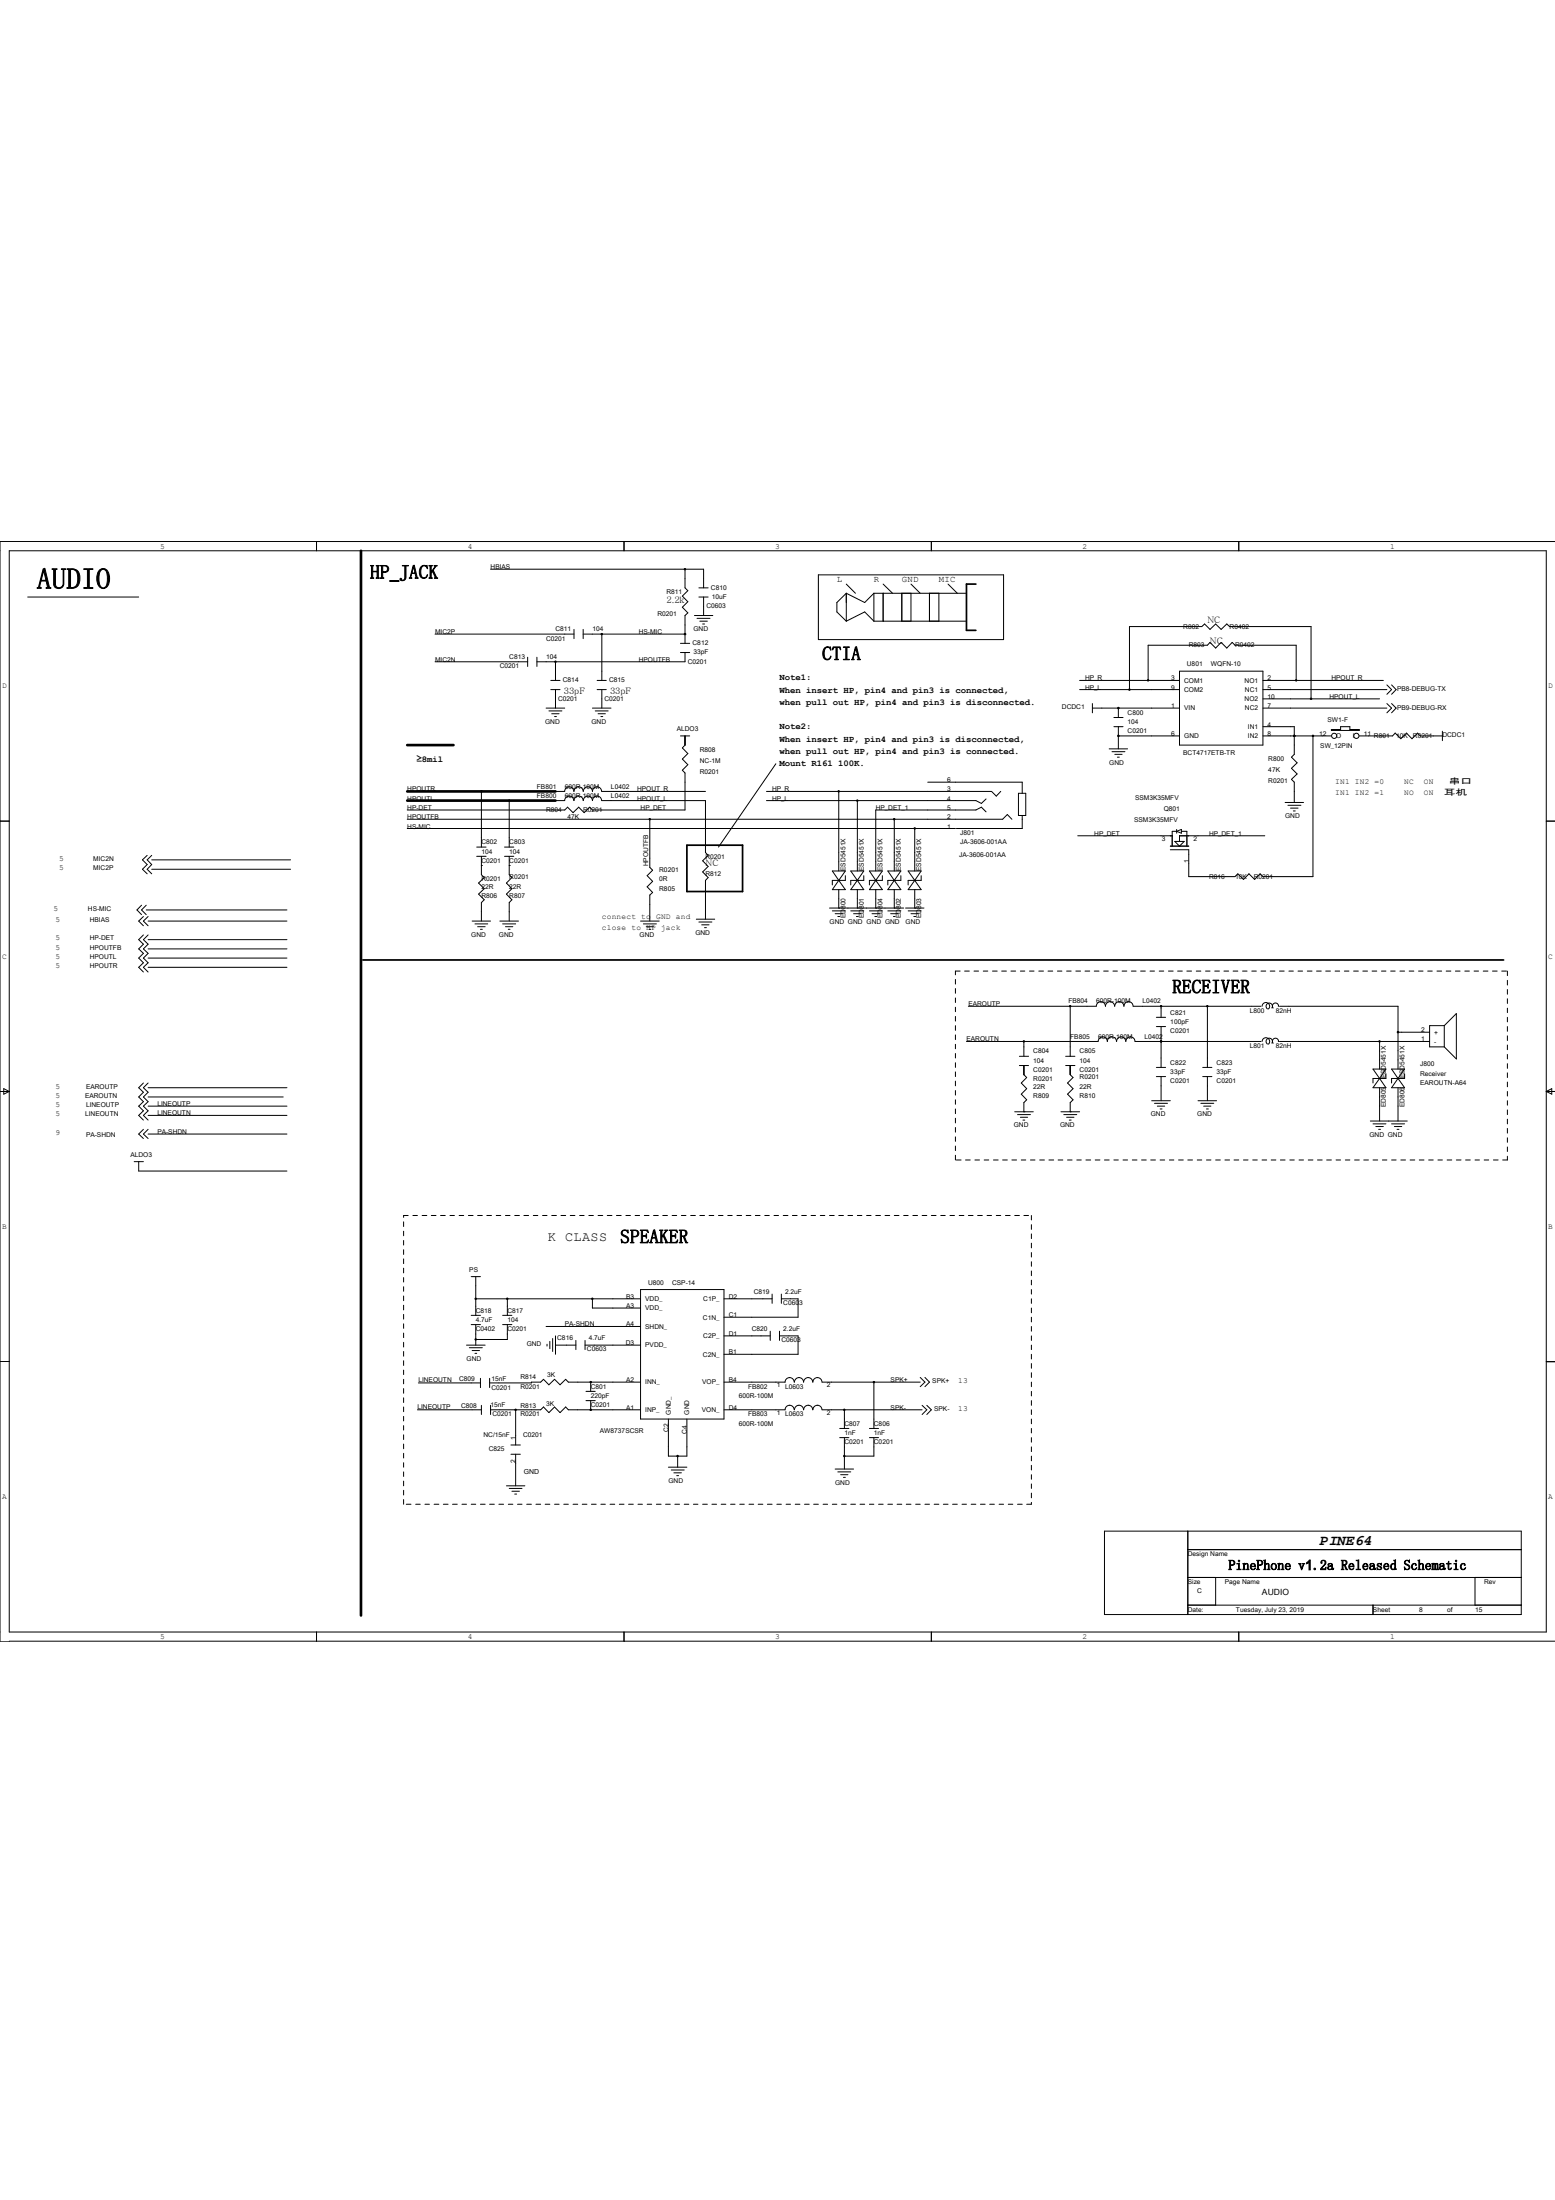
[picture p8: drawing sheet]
<svg xmlns="http://www.w3.org/2000/svg" width="210mm" height="297mm" viewBox="0 0 210 297" stroke-linecap="round" stroke-linejoin="round" font-family="sans-serif">
<path d="M48.7 74.4v143.7M55 106.9h20M55 108.1h20M55 100.6h6.2" fill="none" stroke="#000" stroke-width=".36"/>
<g fill="none" stroke="#000" stroke-width=".13">
<path d="M1.2 74.4h207.5v146h-207.5zM42.7 73.1v1.3M66.2 76.9h28.8v2.5M84.2 73.1v1.3M92.5 76.9v2.5l.3 .4-.7 .7 .7 .7-.7 .8 .7 .7-.3 .4v3.8M94.3 79.4h1.3M110.5 77.6h25v8.8h-25zM114.2 78.9l1.3 1.2M119.2 78.9l1.3 1.2M123 78.9l1.2 1.2M125.7 73.1v1.3M128 78.9l1.2 1.2"/>
<path d="M167.2 73.1v1.3M210 73.1h-210v148.5h210M3.7 80.6h15M58.7 85.6h18.8M58.7 89.4h12.5M71.2 88.7v1.3M72.5 88.7v1.3M73.7 95.6h2.5M74.1 96h1.8M74.3 93.1h1.3M74.3 91.9h1.3M74.5 96.4h1"/>
<path d="M74.9 96.7h.2M75 89.4v2.5M75 93.1v2.5M77.5 85v1.2M78.7 85v1.2M78.7 85.6h13.8M80 95.6h2.5M80.3 96h1.8M80.6 93.1h1.2M80.6 91.9h1.2M80.7 96.4h1M81.1 96.7h.3"/>
<path d="M81.2 85.6v6.3M81.2 93.1v2.5M91.9 99.4h1.2M91.9 88.1h1.2M91.9 86.9h1.2M92.5 85.6h.1M92.5 88.1v1.3h-20M92.5 99.4v1.2l-.4 .4 .7 .7-.7 .8 .7 .7-.7 .8 .4 .4v5h-12.5l-.4-.4-.8 .7-.7-.7-.7 .7-.8-.7-.4 .4h-21.2M93.7 83.1h2.5M94.1 83.5h1.7M94.3 80.6h1.3M94.5 83.9h1"/>
<path d="M94.8 84.3h.3M95 80.6v2.5M114.2 80.1l2.5 1.3 1.3-1.3M114.2 83.9l2.5-1.3 1.3 1.3M114.2 80.1l-1.2 1.3v1.2l1.2 1.3M114.2 80.1v3.8M118 80.1v3.8M118 80.1h12.5v3.8h-12.5M119.2 80.1v3.8M121.7 80.1v3.8M123 80.1v3.8M125.5 80.1v3.8"/>
<path d="M126.7 80.1v3.8M145.7 93.1h13.5M145.7 91.9h13.5M147.5 95.6h11.7M147.5 95v1.2M150.4 98.1h1.2M150.4 96.9h1.2M151 95.6h.1M151 99.4h.1M151 95.6v1.3M151 98.1v3M151 99.4h8.2"/>
<path d="M152.5 93.1v-8.5h9.7l.4-.3 .7 .7 .8-.7 .7 .7 .8-.7 .4 .3h11v9.8M155 91.9v-4.8h8l.3-.4 .8 .8 .7-.8 .8 .8 .7-.8 .4 .4h8.3v4.8M159.2 90.6h11.3v10h-11.3zM170.5 93.1h16.7M170.5 91.9h16.2M170.5 98.1h4.2v3.8l-.4 .3 .8 .8-.8 .7 .8 .8-.8 .7 .4 .4v2.7M170.5 95.6h16.7M170.5 94.4h15.7M170.5 99.4h9.2M174.7 99.4h.1M177.2 99.4v19h-6.7l-.4-.4-.7 .7-.8-.7-.7 .7-.8-.7-.4 .4h-6.2v-3.7h-2.5M179.7 98.5h1.3v-.4h1.2v.4h1.3v.1h-3.8z"/>
<path d="M183.5 99.4h4.5l.3-.4 .8 .7 .8-.7 .7 .7 .8-.7 .3 .4h3M187.2 92.5l.6 .6-.6 .6M187.2 95l.6 .6-.6 .6M187.8 92.5l.7 .6-.7 .6M187.8 95l.7 .6-.7 .6M194.7 98.7v1.3M0 110.9h1.2M19.9 115.5l-.7 .6 .7 .6-.7 .7 .7 .6M20.5 115.5l-.6 .6 .6 .6-.6 .7 .6 .6M20.5 117.4h18.7M20.5 116.1h18.7M55 108.1h21.2a.6 .6 0 0 1 .6-.6 .61 .61 0 0 1 .6 .6"/>
<path d="M55 106.9l21.2-.1a.6 .6 0 0 1 .6-.6 .61 .61 0 0 1 .6 .7M55 111.9h74M55 110.6h80.3l.7-.6 .6 .6M64.3 115.6h1.3M64.3 114.4h1.3M65 116.9h.1M65 106.9v7.5M65 115.6v2.5l.4 .4-.8 .7 .8 .8-.8 .7 .8 .8-.4 .4v2.5M68.1 115.6h1.3M68.1 114.4h1.3M68.7 116.9h.1M68.7 108.1v6.3"/>
<path d="M68.7 115.6v2.5l.4 .4-.7 .7 .7 .8-.7 .7 .7 .8-.4 .4v2.5M78.1 107.5a.65 .65 0 0 1 .6 .6 .6 .6 0 0 1 .7-.6 .61 .61 0 0 1 .6 .6 .6 .6 0 0 1 .6-.6 .61 .61 0 0 1 .6 .6M78.1 106.2a.61 .61 0 0 1 .6 .7v-.1a.6 .6 0 0 1 .7-.6 .6 .6 0 0 1 .6 .7v-.1a.6 .6 0 0 1 .6-.6 .61 .61 0 0 1 .6 .7M78.1 107.5a.58 .58 0 0 0-.6 .6M78.1 106.2a.59 .59 0 0 0-.6 .6M81.2 108.1h14v7l.4 .4-.8 .7 .8 .8-.8 .7 .8 .8-.4 .4v5.2M81.2 106.9h14M87.7 110.6v6.5l.4 .4-.7 .7 .7 .8-.7 .7 .7 .8-.4 .3v3.6M103.5 106.9h30.3l.7 .6 .6-.6M104.7 103.1l-7.7 11.3M112.4 117.6h1.7l-1.7 2.5h1.7zM113.2 118.9h.1"/>
<path d="M113.2 106.9v10.7M114.1 118.2v.7h-1.7v.6M114.8 117.6h1.8l-.9 1.3zM115.7 118.9h.1M115.7 118.9l.9 1.2h-1.8zM115.7 108.1v9.5M116.6 118.2v.7h-1.8v.6M117.4 117.6h1.7l-.9 1.3zM118.2 118.9h.1M118.2 118.9l.9 1.2h-1.7zM119.1 118.2v.7h-1.7v.6M119.8 117.6h1.8l-1.8 2.5h1.8z"/>
<path d="M120.7 118.9h.1M120.7 110.6v7M121.6 118.2v.7h-1.8v.6M122.6 117.6h1.7l-.8 1.3zM123.5 118.9h.1M123.5 118.9l.8 1.2h-1.7zM123.5 111.9v5.7M124.3 118.2v.7h-1.7v.6M125.2 105.6h12.8v1.5M133.1 109.6l-.6-.6-.8 .4h-13.5v8.2M133.1 107.9l-.6 .6-.8-.4h-28.2M137.5 107.1h1v3h-1z"/>
<path d="M138 110.1v1.8h-8.9M145.5 112.8h12.7M149.7 101.1h2.5M150.1 101.5h1.7M150.5 101.9h1M150.8 102.2h.3M158 114.2h2.5M158.6 113.6h1.3l-.7 .6zM158.8 112.2h-.6v2M158.8 112v.5M158.8 112.2l.7-.2v.5zM159.5 112.2h.7v2"/>
<path d="M170.7 112.8h-11.5v.8M173.5 108.3h2.5M173.9 108.7h1.7M174.2 109.1h1M174.6 109.5h.2M208.7 110.9h1.3M19.1 122.2l-.6 .7 .6 .6M19.4 126.2l-.7 .7 .7 .6-.7 .6 .7 .6-.7 .7 .7 .6-.7 .6 .7 .6M19.4 123.7l-.7 .7 .7 .6M19.7 122.2l-.6 .7 .6 .6M19.7 122.9h19M20 124.4h18.7"/>
<path d="M20 126.2l-.6 .7 .6 .6-.6 .6 .6 .6-.6 .7 .6 .6-.6 .6 .6 .6M20 123.7l-.6 .7 .6 .6M20 126.9h18.7M20 128.1h18.7M20 130.6h18.7M20 129.4h18.7M63.7 124.4h2.5M64.1 124.7h1.7M64.5 125.1h1M64.9 125.5h.2M67.5 124.4h2.5M67.8 124.7h1.8"/>
<path d="M68.2 125.1h1M68.6 125.5h.2M86.5 124.4h2.5M86.8 124.7h1.8M87.2 125.1h1M87.6 125.5h.2M94 124.1h2.5M94.3 124.5h1.8M94.7 124.9h1M95.1 125.3h.3M112 122.6h10M112.4 123h1.7"/>
<path d="M112.7 123.4h1M113.1 123.7h.2M113.2 122.6h.1M113.2 120.1v2.5M114.8 123h1.8M115.2 123.4h1M115.6 123.7h.3M115.7 122.6h.1M115.7 120.1v2.5M117.4 123h1.7M117.7 123.4h1M118.1 123.7h.2"/>
<path d="M118.2 122.6h.1M118.2 120.1v2.5M119.8 123h1.8M120.2 123.4h1M120.6 123.7h.2M120.7 122.6h.1M120.7 120.1v2.5M122.2 122.6h2.5M122.6 123h1.7M123 123.4h1M123.3 123.7h.3M123.5 122.6h.1"/>
<path d="M123.5 120.1v2.5M129 132.2v.7M129 133.5v.6M129 134.7v.7M129 136v.6M129 137.2v.7M129 138.5v.6M129 139.7v.7M129.6 131.1h-.6v.5M130.2 131.1h.6M130.7 135.9h17.3a.6 .6 0 0 1 .6-.6 .6 .6 0 0 1 .6 .6 .6 .6 0 0 1 .6-.6v-.1a.61 .61 0 0 1 .7 .7M131.5 131.1h.6"/>
<path d="M132.7 131.1h.6M134 131.1h.6M135.2 131.1h.6M136.5 131.1h.6M137.7 131.1h.6M139 131.1h.6M140.2 131.1h.7M141.5 131.1h.6M142.7 131.1h.6M144 131.1h.6M144.5 135.9v6.7M145.2 131.1h.7"/>
<path d="M146.5 131.1h.6M147.7 131.1h.6M148.9 140a.61 .61 0 0 1 .6 .6 .6 .6 0 0 1 .6-.6M149 131.1h.6M150.1 140a.61 .61 0 0 1 .6 .6 .6 .6 0 0 1 .6-.6M150.2 131.1h.6M150.5 135.9a.6 .6 0 0 1 .6-.6 .6 .6 0 0 1 .6 .6M151.3 140a.61 .61 0 0 1 .7 .6 .6 .6 0 0 1 .6-.6M151.5 131.1h.6M151.7 135.9a.6 .6 0 0 1 .6-.6 .6 .6 0 0 1 .7 .6M152.6 140a.61 .61 0 0 1 .6 .6h17M152.7 131.1h.7"/>
<path d="M153 135.9h17.2M154 131.1h.6M155.2 131.1h.6M156.1 138.6h1.2M156.1 137.4h1.2M156.5 131.1h.6M156.7 135.9v1.5M156.7 138.6v5.5M157.7 131.1h.7M159 131.1h.6M160.2 131.1h.6M161.5 131.1h.6"/>
<path d="M162.7 131.1h.6M163 135.9v8.2M164 131.1h.6M165.2 131.1h.7M166.5 131.1h.6M167.7 131.1h.6M169 131.1h.6M170.2 131.1h.7M170.4 135.9a.5 .5 0 0 1 .7-.5 .5 .5 0 0 1 .1 .8M171.5 131.1h.6M171.7 136.1a.43 .43 0 0 0-.1-.6 .43 .43 0 0 0-.6 .1 .43 .43 0 0 0 .1 .6M172.6 135.9a.41 .41 0 0 0-.6-.5 .41 .41 0 0 0-.1 .7"/>
<path d="M172.7 131.1h.6M172.7 135.9h16v8.4M174 131.1h.6M175.2 131.1h.6M176.5 131.1h.6M177.7 131.1h.7M179 131.1h.6M180.2 131.1h.6M181.5 131.1h.6M182.7 131.1h.7M184 131.1h.6M185.2 131.1h.6"/>
<path d="M186.5 131.1h.6M187.7 131.1h.6M188.7 139.4h4.3M189 131.1h.6M190.2 131.1h.6M191.5 131.1h.6M192.7 131.1h.6M194 131.1h.6M195 138.5v2.8M195 138.5h-2v2.8h2M195 138.5l1.6-1.7v6.2l-1.6-1.7M195.2 131.1h.6"/>
<path d="M196.5 131.1h.6M197.7 131.1h.6M199 131.1h.6M200.2 131.1h.7M201.5 131.1h.6M202.7 131.1h.6M203.5 131.1v.6M203.5 132.4v.6M203.5 133.6v.6M203.5 134.8v.7M203.5 136.1v.6M203.5 137.4v.6"/>
<path d="M203.5 138.6v.6M203.5 139.9v.6M0 147.4h1.2M.5 147l.7 .4-.7 .3zM18.1 156.8h1.3M18.7 156.8v1.3h20M19.4 146.2l-.7 .7 .7 .6-.7 .6 .7 .6-.7 .6 .7 .7-.7 .6 .7 .6M19.4 152.5l-.7 .6 .7 .6M20 146.9h18.7M20 149.3h18.7M20 146.2l-.6 .7 .6 .6-.6 .6 .6 .6-.6 .6 .6 .7-.6 .6 .6 .6M20 152.5l-.6 .6 .6 .6"/>
<path d="M20 153.1h18.7M20 150.6h18.7M20 148.1h18.2M129 141v.6M129 142.2v.7M129 143.5v.6M129 144.7v.7M129 146v.6M129 147.2v.7M129 148.5v.6M129 149.7v.7M129 151v.6"/>
<path d="M129 152.2v.7M129 153.5v.6M129 154.7v.6M129 156v.6M129.1 156.6h.6M130.3 156.6h.7M130.5 140.6h17.7M131.6 156.6h.6M132.9 156.6h.6M134.1 156.6h.6M135.3 156.6h.7M136.6 156.6h.6"/>
<path d="M137 150.1h2.5M137.4 150.5h1.7M137.6 143.9h1.2M137.6 142.6h1.2M137.7 150.9h1M137.9 156.6h.6M138.1 151.2h.2M138.2 150.1h.1M138.2 143.9v1.2l.4 .4-.7 .7 .7 .8-.7 .7 .7 .8-.4 .4v1.2M138.2 140.6v2M139.1 156.6h.6M140.3 156.6h.7"/>
<path d="M141.6 156.6h.6M142.8 156.6h.7M143.2 150.1h2.5M143.6 150.5h1.8M143.8 143.9h1.3M143.8 142.6h1.3M144 150.9h1M144.1 156.6h.6M144.3 151.2h.3M144.5 150.1h.1M144.5 143.9v1.2l.3 .4-.7 .7 .7 .8-.7 .7 .7 .8-.3 .4v1.2M145.4 156.6h.6"/>
<path d="M146.6 156.6h.6M147.8 156.6h.7M148.9 140a.58 .58 0 0 0-.7 .6M149.1 156.6h.6M150.4 156.6h.6M151.6 156.6h.6M152.8 156.6h.7M154.1 156.6h.6M155.3 156.6h.7M155.5 148.6h2.5M155.8 149h1.8M156.1 145.4h1.2"/>
<path d="M156.1 144.1h1.2M156.2 149.3h1M156.6 156.6h.6M156.6 149.7h.3M156.7 140.6h.1M156.7 145.4v3.2M157.9 156.6h.6M159.1 156.6h.6M160.3 156.6h.7M161.6 156.6h.6M161.7 148.6h2.5M162.1 149h1.7"/>
<path d="M162.3 145.4h1.3M162.3 144.1h1.3M162.5 149.3h1M162.9 156.6h.6M162.9 149.7h.2M163 145.4v3.2M164.1 156.6h.6M165.3 156.6h.7M166.6 156.6h.6M167.9 156.6h.6M169.1 156.6h.6M170.3 156.6h.7"/>
<path d="M170.4 140.6a.5 .5 0 0 1 .7-.5 .5 .5 0 0 1 .1 .9M171.6 156.6h.6M171.7 140.8a.43 .43 0 0 0-.1-.6 .43 .43 0 0 0-.6 .2 .43 .43 0 0 0 .1 .6M172.6 140.6a.41 .41 0 0 0-.6-.4 .41 .41 0 0 0-.1 .7M172.7 140.6h20.3M172.8 156.6h.7M174.1 156.6h.6M175.3 156.6h.7M176.6 156.6h.6M177.8 156.6h.7M179.1 156.6h.6M180.4 156.6h.6"/>
<path d="M181.6 156.6h.6M182.8 156.6h.7M184.1 156.6h.6M185 151.4h5M185.3 156.6h.7M185.3 144.3h1.8l-.9 1.3zM185.3 151.7h1.8M185.7 152.1h1M186.1 152.5h.3M186.2 145.6h.1M186.2 140.6v3.7M186.2 146.9v4.5"/>
<path d="M186.2 145.6l.9 1.3h-1.8zM186.6 156.6h.6M187.1 145v.6h-1.8v.6M187.8 156.6h.7M187.8 144.3h1.8l-1.8 2.6h1.8zM187.8 151.7h1.8M188.2 152.1h1M188.6 152.5h.2M188.7 145.6h.1M188.7 146.9v4.5M189.1 156.6h.6M189.6 145v.6h-1.8v.6"/>
<path d="M190.3 156.6h.7M191.6 156.6h.6M192.8 156.6h.7M194.1 156.6h.6M195.3 156.6h.7M196.6 156.6h.6M197.8 156.6h.7M199.1 156.6h.6M200.3 156.6h.7M201.6 156.6h.6M203.5 141.1v.6M203.5 142.4v.6"/>
<path d="M203.5 143.6v.6M203.5 144.9v.6M203.5 146.1v.6M203.5 147.4v.6M203.5 148.6v.6M203.5 149.9v.6M203.5 151.1v.6M203.5 152.4v.6M203.5 153.6v.6M203.5 154.9v.6M203.5 156.1v.5h-.7M208.7 147.4h1.3"/>
<path d="M208.7 147.4l.8-.4v.7zM54.5 165v.6M54.5 166.2v.7M54.5 167.5v.6M54.5 168.7v.7M54.5 170v.6M54.5 171.2v.7M54.5 172.5v.6M54.5 173.7v.6M54.5 175v.6M54.5 176.2v.7M54.5 177.5v.6"/>
<path d="M54.5 178.7v.7M54.5 180v.6M55.1 164.1h-.6v.3M55.7 164.1h.6M57 164.1h.6M58.2 164.1h.7M59.5 164.1h.6M60.7 164.1h.6M62 164.1h.6M63.2 164.1h.7M63.6 178.8h1.3M63.6 177.6h1.3"/>
<path d="M63.6 172.4h1.3M64.2 175.4h22.3M64.2 172.4v5.2M64.2 178.8v2.8M64.5 164.1h.6M65.7 164.1h.6M67 164.1h.6M67.8 178.8h1.3M67.8 177.6h1.3M68.2 164.1h.6M68.5 175.4v2.2M68.5 178.8v2.1h-4.3"/>
<path d="M69.5 164.1h.6M70.7 164.1h.7M72 164.1h.6M73.2 164.1h.6M73.7 179.1h12.8M74.5 164.1h.6M75.7 164.1h.7M77 164.1h.6M78.2 164.1h.6M79.5 164.1h.6M80 175.4v1.2h6.5M80.7 164.1h.7"/>
<path d="M82 164.1h.6M83.2 164.1h.7M84.5 164.1h.6M85.7 164.1h.6M86.5 174.1h11.2v17.5h-11.2zM87 164.1h.6M88.2 164.1h.7M89.5 164.1h.6M90.7 164.1h.6M92 164.1h.6M93.2 164.1h.7M94.5 164.1h.6"/>
<path d="M95.7 164.1h.7M97 164.1h.6M97.7 175.4h6.5M98.2 164.1h.6M99.5 164.1h.6M100.7 164.1h.7M102 164.1h.6M103.2 164.1h.6M104 179.7v1.3M104.2 174.7v1.3M104.5 164.1h.6M105.2 179.7v1.3"/>
<path d="M105.5 175.4h2.2v2.4h-10M105.5 174.7v1.3M105.7 164.1h.7M107 164.1h.6M108.2 164.1h.6M109.5 164.1h.6M110.7 164.1h.6M112 164.1h.6M113.2 164.1h.7M114.5 164.1h.6M115.7 164.1h.6M117 164.1h.6"/>
<path d="M118.2 164.1h.7M119.5 164.1h.6M120.7 164.1h.6M122 164.1h.6M123.2 164.1h.7M124.5 164.1h.6M125.7 164.1h.7M127 164.1h.6M128.2 164.1h.6M129.5 164.1h.6M130.7 164.1h.6M132 164.1h.6"/>
<path d="M133.2 164.1h.6M134.5 164.1h.6M135.7 164.1h.7M137 164.1h.6M138.2 164.1h.6M139.2 164.1v.6M139.2 165.4v.6M139.2 166.6v.6M139.2 167.8v.7M139.2 169.1v.6M139.2 170.4v.6M139.2 171.6v.6"/>
<path d="M139.2 172.8v.7M139.2 174.1v.6M139.2 175.4v.6M139.2 176.6v.6M139.2 177.8v.7M139.2 179.1v.6M0 183.9h1.2M54.5 181.2v.7M54.5 182.5v.6M54.5 183.7v.7M54.5 185v.6M54.5 186.2v.6"/>
<path d="M54.5 187.5v.6M54.5 188.7v.7M54.5 190v.6M54.5 191.2v.7M54.5 192.5v.6M54.5 193.7v.7M54.5 195v.6M54.5 196.2v.7M54.5 197.5v.6M54.5 198.7v.6M54.5 200v.6M56.3 190.3h8.7"/>
<path d="M56.5 186.7h8.4M63 181.6h2.5M63.4 182h1.7M63.7 182.3h1M64.1 182.7h.2M64.9 186.1v1.3M65 189.7v1.3M66.1 186.1v1.3M66.2 190.3h6.8l.4-.3 .7 .7 .8-.7 .7 .7 .8-.7 .3 .3h9.8M66.2 189.7v1.3M69 195.1h1.2M69 196.3h1.2"/>
<path d="M69.6 190.3v4.8M69.6 196.3v4.3M73.8 181.5v.2M74.2 181.1v1M74.6 180.7v1.8M75 180.4v2.5M75 181.6h2.7M77.7 181v1.2M79 181.6h7.5M79 181v1.2M79.1 189.1h1.2M79.1 187.9h1.2"/>
<path d="M79.7 190.3h.1M79.7 186.6h.1M79.7 186.6v1.3M79.7 189.1v1.2M86.5 186.6h-9.8l-.3-.4-.8 .8-.7-.8-.8 .8-.7-.8-.4 .4h-1.3v.1h-5.6M90.2 191.6v5h2.5v-5M90.2 198.1h2.5M90.6 198.5h1.8M91 198.9h1M91.3 199.2h.3M91.5 196.6v1.5M97.7 190.3h8.3"/>
<path d="M97.7 186.6h8.3M97.7 180.4h6.3M105.2 180.4h2.5v2.5h-10M106 186.6a.6 .6 0 0 1 .6-.6 .58 .58 0 0 1 .6 .6M106.6 189.7a.58 .58 0 0 0-.6 .6M106.6 189.7a.61 .61 0 0 1 .6 .6M107.2 186.6a.6 .6 0 0 1 .7-.6 .58 .58 0 0 1 .6 .6M107.9 189.7a.58 .58 0 0 0-.7 .6M107.9 189.7a.61 .61 0 0 1 .6 .6M108.5 186.6a.6 .6 0 0 1 .6-.6 .61 .61 0 0 1 .6 .6M109.1 189.7a.61 .61 0 0 1 .6 .6M109.1 189.7a.58 .58 0 0 0-.6 .6"/>
<path d="M109.7 186.6a.6 .6 0 0 1 .6-.6 .58 .58 0 0 1 .7 .6M110.3 189.7a.58 .58 0 0 0-.6 .6M110.3 189.7a.61 .61 0 0 1 .7 .6M111 190.3h13.5M111 186.6h13.2M112.7 198.3h2.5M113.1 198.7h1.7M113.3 194.1h1.3M113.3 192.9h1.3M113.5 199.1h1M113.9 199.5h.2M114 190.3v2.6"/>
<path d="M114 194.1v4.2M117.4 194.1h1.2M117.4 192.9h1.2M118 186.6v6.3M118 194.1v2.5h-4M124.2 186l.7 .6-.7 .6M124.5 189.7l.6 .6-.6 .7M124.9 186l.6 .6-.6 .6M125.1 189.7l.6 .6-.6 .7M139.2 180.4v.6M139.2 181.6v.6M139.2 182.9v.6"/>
<path d="M139.2 184.1v.6M139.2 185.3v.7M139.2 186.6v.6M139.2 187.9v.6M139.2 189.1v.6M139.2 190.3v.7M139.2 191.6v.6M139.2 192.9v.6M139.2 194.1v.6M139.2 195.4v.6M139.2 196.6v.6M139.2 197.8v.7"/>
<path d="M139.2 199.1v.6M208.7 183.9h1.3M54.5 201.2v.7M54.5 202.5v.6M54.8 203.1h.7M56.1 203.1h.6M57.4 203.1h.6M58.6 203.1h.6M59.8 203.1h.7M61.1 203.1h.6M62.4 203.1h.6M63.6 203.1h.6"/>
<path d="M64.9 203.1h.6M66.1 203.1h.6M67.3 203.1h.7M68.4 200.6h2.4M68.6 203.1h.6M68.7 201h1.8M69.1 201.3h1M69.5 201.7h.2M69.9 203.1h.6M71.1 203.1h.6M72.3 203.1h.7M73.6 203.1h.6"/>
<path d="M74.9 203.1h.6M76.1 203.1h.6M77.4 203.1h.6M78.6 203.1h.6M79.8 203.1h.7M81.1 203.1h.6M82.3 203.1h.7M83.6 203.1h.6M84.8 203.1h.7M86.1 203.1h.6M87.4 203.1h.6M88.6 203.1h.6"/>
<path d="M89.8 203.1h.7M91.1 203.1h.6M92.4 203.1h.6M93.6 203.1h.6M94.8 203.1h.7M96.1 203.1h.6M97.3 203.1h.7M98.6 203.1h.6M99.9 203.1h.6M101.1 203.1h.6M102.3 203.1h.7M103.6 203.1h.6"/>
<path d="M104.9 203.1h.6M106.1 203.1h.6M107.3 203.1h.7M108.6 203.1h.6M109.8 203.1h.7M111.1 203.1h.6M112.4 203.1h.6M113.6 203.1h.6M114.8 203.1h.7M116.1 203.1h.6M117.4 203.1h.6M118.6 203.1h.6"/>
<path d="M119.8 203.1h.7M121.1 203.1h.6M122.3 203.1h.7M123.6 203.1h.6M124.9 203.1h.6M126.1 203.1h.6M127.3 203.1h.7M128.6 203.1h.6M129.9 203.1h.6M131.1 203.1h.6M132.3 203.1h.7M133.6 203.1h.6"/>
<path d="M134.9 203.1h.6M136.1 203.1h.6M137.4 203.1h.6M139.2 200.4v.6M139.2 201.6v.6M139.2 202.8v.3h-.6M149.1 206.7h56.2v11.3h-56.2zM160.3 206.7v11.3M160.3 209.2h45M160.3 213h45M160.3 216.7h45M164.1 213v3.7"/>
<path d="M185.3 216.7v1.3M199.1 213v3.7M42.7 220.4v1.2M84.2 220.4v1.2M125.7 220.4v1.2M167.2 220.4v1.2"/>
<circle cx="180.1" cy="99.4" r=".35"/>
<circle cx="183.1" cy="99.4" r=".35"/>
</g>
<path d="M131.7 78.9h-1.2v6.2h1.2M92.7 114.1h7.5v6.3h-7.5zM49 129.6h154" fill="none" stroke="#000" stroke-width=".23"/>
<g fill="#000" stroke="#000" stroke-width=".13">
<circle cx="92.5" cy="76.9" r=".1"/>
<circle cx="75" cy="89.3" r=".1"/>
<circle cx="81.2" cy="85.6" r=".1"/>
<circle cx="92.5" cy="85.6" r=".1"/>
<circle cx="151" cy="99.4" r=".1"/>
<circle cx="151" cy="95.6" r=".1"/>
<circle cx="152.5" cy="93.1" r=".1"/>
<circle cx="155" cy="91.9" r=".1"/>
<circle cx="174.7" cy="99.4" r=".1"/>
<circle cx="175" cy="91.9" r=".1"/>
<circle cx="177" cy="94.3" r=".1"/>
<circle cx="177.2" cy="99.4" r=".1"/>
<circle cx="65" cy="106.8" r=".1"/>
<circle cx="68.7" cy="108.1" r=".1"/>
<circle cx="87.7" cy="110.6" r=".1"/>
<circle cx="113.2" cy="106.8" r=".1"/>
<circle cx="115.7" cy="108.1" r=".1"/>
<circle cx="120.7" cy="110.6" r=".1"/>
<circle cx="123.5" cy="111.9" r=".1"/>
<circle cx="144.5" cy="135.9" r=".1"/>
<circle cx="156.7" cy="135.9" r=".1"/>
<circle cx="163" cy="135.9" r=".1"/>
<circle cx="188.7" cy="139.4" r=".1"/>
<circle cx="138.2" cy="140.6" r=".1"/>
<circle cx="156.7" cy="140.6" r=".1"/>
<circle cx="186.2" cy="140.6" r=".1"/>
<circle cx="64.2" cy="175.4" r=".1"/>
<circle cx="68.5" cy="175.4" r=".1"/>
<circle cx="80" cy="175.4" r=".1"/>
<circle cx="64.2" cy="180.8" r=".1"/>
<circle cx="69.6" cy="190.3" r=".1"/>
<circle cx="79.7" cy="186.6" r=".1"/>
<circle cx="79.7" cy="190.3" r=".1"/>
<circle cx="91.5" cy="196.6" r=".1"/>
<circle cx="114" cy="190.3" r=".1"/>
<circle cx="114" cy="196.6" r=".1"/>
<circle cx="118" cy="186.6" r=".1"/>
</g>
<text font-size="4" x="5" y="79.5">AUDIO</text>
<g font-size="2.6">
<text x="50" y="78.1">HP_JACK</text>
<text x="111" y="89.1">CTIA</text>
<text x="158.2" y="134.1">RECEIVER</text>
<text x="83.7" y="167.8">SPEAKER</text>
</g>
<text font-size="2" x="178.1" y="208.6">PINE64</text>
<text font-size="1.9" x="165.8" y="212">PinePhone v1.2a Released Schematic</text>
<text font-size="1.8" x="74" y="167.6">K CLASS</text>
<g font-size="1.2">
<text x="90" y="81.5">2.2k</text>
<text x="113" y="78.6">L</text>
<text x="118" y="78.6">R</text>
<text x="121.7" y="78.6">GND</text>
<text x="126.7" y="78.6">MIC</text>
<text x="163" y="84.1">NC</text>
<text x="163.3" y="86.9">NC</text>
<text x="76.1" y="93.8">33pF</text>
<text x="82.3" y="93.8">33pF</text>
<text x="105.2" y="91.9">Note1:</text>
<text x="105.2" y="93.5">When insert HP, pin4 and pin3 is connected,</text>
<text x="105.2" y="95.2">when pull out HP, pin4 and pin3 is disconnected.</text>
<text x="105.2" y="98.5">Note2:</text>
<text x="105.2" y="100.1">When insert HP, pin4 and pin3 is disconnected,</text>
<text x="105.2" y="101.8">when pull out HP, pin4 and pin3 is connected.</text>
<text x="56.2" y="102.9">≥8mil</text>
<text x="105.2" y="103.4">Mount R161 100K.</text>
<text x="95.2" y="117">NC</text>
<text x="170.3" y="215.3">AUDIO</text>
</g>
<g font-size="1.1">
<text x="21.6" y="74.1">5</text>
<text x="63.1" y="74.1">4</text>
<text x="104.6" y="74.1">3</text>
<text x="146.1" y="74.1">2</text>
<text x="187.6" y="74.1">1</text>
<text x=".3" y="92.9">D</text>
<text x="209" y="92.9">D</text>
<text x="180.2" y="107.3">IN1 IN2 =1</text>
<text x="180.2" y="105.9">IN1 IN2 =0</text>
<text x="189.5" y="107.3">NO</text>
<text x="189.5" y="105.9">NC</text>
<text x="192.2" y="107.3">ON</text>
<text x="192.2" y="105.9">ON</text>
<text x="194.9" y="107.3">耳机</text>
<text x="195.6" y="105.9">串口</text>
<text x="8" y="117.5">5</text>
<text x="8" y="116.2">5</text>
<text x="7.2" y="123">5</text>
<text x="7.5" y="124.5">5</text>
<text x="81.2" y="124.1">connect to GND and</text>
<text x="81.2" y="125.5">close to HP jack</text>
<text x=".3" y="129.4">C</text>
<text x="7.5" y="130.7">5</text>
<text x="7.5" y="129.5">5</text>
<text x="7.5" y="128.2">5</text>
<text x="7.5" y="127">5</text>
<text x="209" y="129.4">C</text>
<text x="7.5" y="147">5</text>
<text x="7.5" y="148.2">5</text>
<text x="7.5" y="149.5">5</text>
<text x="7.5" y="150.7">5</text>
<text x="7.5" y="153.2">9</text>
<text x=".3" y="165.9">B</text>
<text x="209" y="165.9">B</text>
<text x="129.3" y="186.7">13</text>
<text x="129.3" y="190.5">13</text>
<text x=".3" y="202.4">A</text>
<text x="209" y="202.4">A</text>
<text x="21.6" y="221.3">5</text>
<text x="63.1" y="221.3">4</text>
<text x="104.6" y="221.3">3</text>
<text x="146.1" y="221.3">2</text>
<text x="187.6" y="221.3">1</text>
</g>
<g font-size=".9">
<text x="66.2" y="76.9">HBIAS</text>
<text x="88.7" y="83.2">R0201</text>
<text x="90" y="80.2">R811</text>
<text x="95.4" y="82.1">C0603</text>
<text x="96" y="79.6">C810</text>
<text x="96.1" y="80.9">10uF</text>
<text x="58.7" y="85.6">MIC2P</text>
<text x="58.7" y="89.4">MIC2N</text>
<text x="68.7" y="89">C813</text>
<text x="73.7" y="86.5">C0201</text>
<text x="73.7" y="89">104</text>
<text x="75" y="85.2">C811</text>
<text x="80" y="85.2">104</text>
<text x="86.2" y="89.4">HPOUTFB</text>
<text x="86.2" y="85.6">HS-MIC</text>
<text x="92.8" y="89.6">C0201</text>
<text x="93.5" y="87.1">C812</text>
<text x="93.6" y="85.2">GND</text>
<text x="93.6" y="88.4">33pF</text>
<text x="159.7" y="84.9">R802</text>
<text x="160.2" y="90">U801</text>
<text x="160.5" y="87.4">R803</text>
<text x="163.5" y="90">WQFN-10</text>
<text x="166" y="84.9">R0402</text>
<text x="166.7" y="87.4">R0402</text>
<text x="67.5" y="90.2">C0201</text>
<text x="75.3" y="94.6">C0201</text>
<text x="76" y="92.1">C814</text>
<text x="81.6" y="94.6">C0201</text>
<text x="82.2" y="92.1">C815</text>
<text x="143.3" y="95.7">DCDC1</text>
<text x="146.5" y="91.9">HP_R</text>
<text x="146.5" y="93.1">HP_L</text>
<text x="158.1" y="93.1">9</text>
<text x="158.1" y="95.6">1</text>
<text x="158.1" y="91.9">3</text>
<text x="159.9" y="93.4">COM2</text>
<text x="159.9" y="95.9">VIN</text>
<text x="159.9" y="92.2">COM1</text>
<text x="168" y="94.7">NO2</text>
<text x="168" y="92.2">NO1</text>
<text x="168.1" y="95.9">NC2</text>
<text x="168.1" y="93.4">NC1</text>
<text x="171.1" y="95.6">7</text>
<text x="171.1" y="93.1">5</text>
<text x="171.1" y="94.4">10</text>
<text x="171.1" y="91.9">2</text>
<text x="179.5" y="94.4">HPOUT_L</text>
<text x="179.7" y="91.9">HPOUT_R</text>
<text x="188.6" y="93.4">PB8-DEBUG-TX</text>
<text x="188.6" y="95.9">PB9-DEBUG-RX</text>
<text x="73.6" y="97.7">GND</text>
<text x="79.8" y="97.7">GND</text>
<text x="91.3" y="98.7">ALDO3</text>
<text x="94.5" y="101.5">R808</text>
<text x="152.2" y="96.5">C800</text>
<text x="152.2" y="99">C0201</text>
<text x="152.2" y="97.7">104</text>
<text x="158.1" y="99.4">6</text>
<text x="159.7" y="102">BCT4717ETB-TR</text>
<text x="159.9" y="99.7">GND</text>
<text x="168.5" y="98.4">IN1</text>
<text x="168.5" y="99.7">IN2</text>
<text x="171.1" y="98.1">4</text>
<text x="171.1" y="99.4">8</text>
<text x="178.1" y="99.4">12</text>
<text x="178.2" y="101">SW_12PIN</text>
<text x="179.2" y="97.5">SW1-F</text>
<text x="180.4" y="99.7">O</text>
<text x="182.6" y="99.7">I</text>
<text x="184.1" y="99.4">11</text>
<text x="185.5" y="99.6">R801</text>
<text x="188.5" y="99.6">10K</text>
<text x="190.7" y="99.6">R0201</text>
<text x="194.7" y="99.5">DCDC1</text>
<text x="55" y="106.9">HPOUTR</text>
<text x="72.5" y="107.7">FB800</text>
<text x="72.5" y="106.5">FB801</text>
<text x="76.2" y="107.7">600R-100M</text>
<text x="76.2" y="106.5">600R-100M</text>
<text x="82.5" y="107.7">L0402</text>
<text x="82.5" y="106.5">L0402</text>
<text x="86" y="106.9">HPOUT_R</text>
<text x="94.5" y="104.5">R0201</text>
<text x="94.5" y="103">NC-1M</text>
<text x="104.2" y="106.9">HP_R</text>
<text x="127.9" y="105.6">6</text>
<text x="127.9" y="106.9">3</text>
<text x="149.7" y="103.2">GND</text>
<text x="153.2" y="108">SSM3K35MFV</text>
<text x="171.2" y="102.7">R800</text>
<text x="171.2" y="105.7">R0201</text>
<text x="171.2" y="104.2">47K</text>
<text x="55" y="111.9">HS-MIC</text>
<text x="55" y="109.4">HP-DET</text>
<text x="55" y="110.6">HPOUTFB</text>
<text x="55" y="108.1">HPOUTL</text>
<text x="65" y="114">C802</text>
<text x="68.7" y="114">C803</text>
<text x="73.7" y="109.6">R804</text>
<text x="76.6" y="110.6">47K</text>
<text x="78.7" y="109.6">R0201</text>
<text x="86" y="108.1">HPOUT_L</text>
<text x="86.5" y="109.4">HP_DET</text>
<text x="104.2" y="108.1">HP_L</text>
<text x="118.2" y="109.4">HP_DET_1</text>
<text x="127.9" y="111.9">1</text>
<text x="127.9" y="110.6">2</text>
<text x="127.9" y="108.1">4</text>
<text x="127.9" y="109.4">5</text>
<text x="129.6" y="112.8">J801</text>
<text x="129.6" y="114">JA-3606-001AA</text>
<text x="147.7" y="112.8">HP_DET</text>
<text x="153.1" y="111">SSM3K35MFV</text>
<text x="156.8" y="113.5">3</text>
<text x="157.1" y="109.5">Q801</text>
<text x="161.1" y="113.5">2</text>
<text x="163.2" y="112.8">HP_DET_1</text>
<text x="173.5" y="110.5">GND</text>
<text x="12.6" y="117.5">MIC2P</text>
<text x="12.6" y="116.2">MIC2N</text>
<text x="65" y="116.5">C0201</text>
<text x="65" y="115.2">104</text>
<text x="65" y="119">R0201</text>
<text x="65" y="120">22R</text>
<text x="68.7" y="116.5">C0201</text>
<text x="68.7" y="115.2">104</text>
<text x="68.7" y="118.7">R0201</text>
<text x="68.7" y="120">22R</text>
<text x="87.5" y="117" transform="rotate(-90 87.5 117)">HPOUTFB</text>
<text x="89" y="117.7">R0201</text>
<text x="89" y="119">0R</text>
<text x="95.2" y="118.2">R812</text>
<text x="95.2" y="116">R0201</text>
<text x="114.1" y="117.6" transform="rotate(-90 114.1 117.6)">ESD5451X</text>
<text x="116.6" y="117.6" transform="rotate(-90 116.6 117.6)">ESD5451X</text>
<text x="119.1" y="117.6" transform="rotate(-90 119.1 117.6)">ESD5451X</text>
<text x="121.6" y="117.6" transform="rotate(-90 121.6 117.6)">ESD5451X</text>
<text x="124.3" y="117.6" transform="rotate(-90 124.3 117.6)">ESD5451X</text>
<text x="129.5" y="115.7">JA-3606-001AA</text>
<text x="160.5" y="116.5" transform="rotate(-90 160.5 116.5)">1</text>
<text x="163.2" y="118.6">R816</text>
<text x="166.7" y="118.6">10K</text>
<text x="169.2" y="118.6">R0201</text>
<text x="11.9" y="123">HS-MIC</text>
<text x="12.1" y="124.5">HBIAS</text>
<text x="65" y="121.2">R806</text>
<text x="68.7" y="121.2">R807</text>
<text x="89" y="120.2">R805</text>
<text x="112" y="124.7">GND GND GND GND</text>
<text x="114.1" y="124" transform="rotate(-90 114.1 124)">ED800</text>
<text x="116.6" y="124" transform="rotate(-90 116.6 124)">ED801</text>
<text x="119.1" y="124" transform="rotate(-90 119.1 124)">ED804</text>
<text x="121.6" y="124" transform="rotate(-90 121.6 124)">ED802</text>
<text x="122.2" y="124.7">GND</text>
<text x="124.3" y="124" transform="rotate(-90 124.3 124)">ED803</text>
<text x="12.1" y="130.7">HPOUTR</text>
<text x="12.1" y="129.5">HPOUTL</text>
<text x="12.1" y="128.2">HPOUTFB</text>
<text x="12.1" y="127">HP-DET</text>
<text x="63.6" y="126.5">GND</text>
<text x="67.3" y="126.5">GND</text>
<text x="86.3" y="126.5">GND</text>
<text x="93.9" y="126.2">GND</text>
<text x="130.7" y="135.9">EAROUTP</text>
<text x="144.2" y="135.5">FB804</text>
<text x="148" y="135.5">600R-100M</text>
<text x="154.2" y="135.5">L0402</text>
<text x="158" y="137">C821</text>
<text x="168.7" y="136.7">L800</text>
<text x="172.2" y="136.7">82nH</text>
<text x="130.5" y="140.6">EAROUTN</text>
<text x="139.5" y="142.2">C804</text>
<text x="139.5" y="143.5">104</text>
<text x="144.5" y="140.2">FB805</text>
<text x="145.7" y="142.2">C805</text>
<text x="145.7" y="143.5">104</text>
<text x="148.2" y="140.2">600R-100M</text>
<text x="154.5" y="140.2">L0402</text>
<text x="158" y="139.5">C0201</text>
<text x="158" y="138.2">100pF</text>
<text x="158" y="143.7">C822</text>
<text x="164.2" y="143.7">C823</text>
<text x="168.7" y="141.5">L801</text>
<text x="172.2" y="141.5">82nH</text>
<text x="191.7" y="144">J800</text>
<text x="191.8" y="140.6">1</text>
<text x="191.8" y="139.4">2</text>
<text x="193.6" y="140.9">-</text>
<text x="193.6" y="139.7">+</text>
<text x="11.5" y="148.2">EAROUTN</text>
<text x="11.6" y="147">EAROUTP</text>
<text x="11.6" y="149.5">LINEOUTP</text>
<text x="21.2" y="149.3">LINEOUTP</text>
<text x="139.5" y="148.2">R809</text>
<text x="139.5" y="146">R0201</text>
<text x="139.5" y="147">22R</text>
<text x="139.5" y="144.7">C0201</text>
<text x="145.7" y="148.2">R810</text>
<text x="145.7" y="145.7">R0201</text>
<text x="145.7" y="147">22R</text>
<text x="145.7" y="144.7">C0201</text>
<text x="158" y="146.2">C0201</text>
<text x="158" y="145">33pF</text>
<text x="164.2" y="146.2">C0201</text>
<text x="164.2" y="145">33pF</text>
<text x="187.1" y="149.5" transform="rotate(-90 187.1 149.5)">ED805</text>
<text x="187.1" y="145.6" transform="rotate(-90 187.1 145.6)">ESD5451X</text>
<text x="189.6" y="149.5" transform="rotate(-90 189.6 149.5)">ED806</text>
<text x="189.6" y="145.6" transform="rotate(-90 189.6 145.6)">ESD5451X</text>
<text x="191.7" y="146.5">EAROUTN-A64</text>
<text x="191.7" y="145.2">Receiver</text>
<text x="11.5" y="150.7">LINEOUTN</text>
<text x="11.6" y="153.5">PA-SHDN</text>
<text x="21.2" y="153.1">PA-SHDN</text>
<text x="21.2" y="150.6">LINEOUTN</text>
<text x="136.8" y="152.2">GND</text>
<text x="143.1" y="152.2">GND</text>
<text x="155.3" y="150.7">GND</text>
<text x="161.6" y="150.7">GND</text>
<text x="184.8" y="153.5">GND GND</text>
<text x="17.6" y="156.2">ALDO3</text>
<text x="63.4" y="171.7">PS</text>
<text x="87.5" y="173.5">U800</text>
<text x="90.7" y="173.5">CSP-14</text>
<text x="64.2" y="177.2">C818</text>
<text x="64.2" y="179.7">C0402</text>
<text x="64.2" y="178.5">4.7uF</text>
<text x="68.5" y="177.2">C817</text>
<text x="68.5" y="179.7">C0201</text>
<text x="68.5" y="178.5">104</text>
<text x="76.2" y="179.1">PA-SHDN</text>
<text x="84.5" y="176.6">A3</text>
<text x="84.5" y="179.1">A4</text>
<text x="84.5" y="175.4">B3</text>
<text x="87.1" y="176.9">VDD_</text>
<text x="87.1" y="179.4">SHDN_</text>
<text x="87.1" y="175.7">VDD_</text>
<text x="94.9" y="178.2">C1N_</text>
<text x="94.9" y="175.7">C1P_</text>
<text x="98.4" y="177.8">C1</text>
<text x="98.4" y="175.4">D2</text>
<text x="101.5" y="179.7">C820</text>
<text x="101.7" y="174.7">C819</text>
<text x="105.7" y="176.2">C0603</text>
<text x="105.7" y="179.7">2.2uF</text>
<text x="106" y="174.7">2.2uF</text>
<text x="63" y="183.7">GND</text>
<text x="71.1" y="181.7">GND</text>
<text x="73.8" y="186">3K</text>
<text x="75.2" y="181">C816</text>
<text x="79.2" y="182.5">C0603</text>
<text x="79.5" y="181">4.7uF</text>
<text x="84.5" y="181.6">D3</text>
<text x="87.1" y="181.9">PVDD_</text>
<text x="94.9" y="183.2">C2N_</text>
<text x="94.9" y="180.7">C2P_</text>
<text x="98.4" y="182.9">B1</text>
<text x="98.4" y="180.4">D1</text>
<text x="105.5" y="181.2">C0603</text>
<text x="56.3" y="190.2">LINEOUTP</text>
<text x="56.5" y="186.6">LINEOUTN</text>
<text x="62" y="186.5">C809</text>
<text x="62.2" y="190.1">C808</text>
<text x="66.2" y="190">15nF</text>
<text x="66.3" y="187.6">C0201</text>
<text x="66.3" y="186.5">15nF</text>
<text x="66.5" y="191.2">C0201</text>
<text x="70.2" y="190.1">R813</text>
<text x="70.2" y="191.2">R0201</text>
<text x="70.2" y="186.2">R814</text>
<text x="70.2" y="187.5">R0201</text>
<text x="73.7" y="189.8">3K</text>
<text x="79.7" y="187.5">C801</text>
<text x="79.7" y="190">C0201</text>
<text x="79.7" y="188.7">220pF</text>
<text x="84.5" y="190.3">A1</text>
<text x="84.5" y="186.6">A2</text>
<text x="87.1" y="190.7">INP_</text>
<text x="87.1" y="186.9">INN_</text>
<text x="90.5" y="191" transform="rotate(-90 90.5 191)">GND_</text>
<text x="93" y="191" transform="rotate(-90 93 191)">GND</text>
<text x="94.7" y="190.7">VON_</text>
<text x="94.8" y="186.9">VOP_</text>
<text x="98.4" y="186.6">B4</text>
<text x="98.4" y="190.3">D4</text>
<text x="99.7" y="188.7">600R-100M</text>
<text x="101" y="191.2">FB803</text>
<text x="101" y="187.5">FB802</text>
<text x="104.8" y="191">1</text>
<text x="104.8" y="187.3">1</text>
<text x="106" y="191.2">L0603</text>
<text x="106" y="187.5">L0603</text>
<text x="111.6" y="191">2</text>
<text x="111.6" y="187.3">2</text>
<text x="120.2" y="186.6">SPK+</text>
<text x="120.2" y="190.3">SPK-</text>
<text x="125.8" y="186.7">SPK+</text>
<text x="126.1" y="190.5">SPK-</text>
<text x="65.3" y="194">NC/15nF</text>
<text x="66" y="195.9">C825</text>
<text x="69.6" y="197.5" transform="rotate(-90 69.6 197.5)">2</text>
<text x="69.6" y="194.5" transform="rotate(-90 69.6 194.5)">1</text>
<text x="70.6" y="194">C0201</text>
<text x="81" y="193.5">AW8737SCSR</text>
<text x="90.2" y="193.4" transform="rotate(-90 90.2 193.4)">C2</text>
<text x="92.7" y="193.6" transform="rotate(-90 92.7 193.6)">C4</text>
<text x="99.7" y="192.5">600R-100M</text>
<text x="114" y="192.5">C807</text>
<text x="114" y="195">C0201</text>
<text x="114" y="193.7">1nF</text>
<text x="118" y="192.5">C806</text>
<text x="118" y="195">C0201</text>
<text x="118" y="193.7">1nF</text>
<text x="70.7" y="199">GND</text>
<text x="90.2" y="200.2">GND</text>
<text x="112.7" y="200.5">GND</text>
<text x="160.3" y="213.8">Size</text>
<text x="160.3" y="210.1">Design Name</text>
<text x="161.6" y="215.1">C</text>
<text x="165.3" y="213.8">Page Name</text>
<text x="200.3" y="213.8">Rev</text>
<text x="160.3" y="217.6">Date:</text>
<text x="166.8" y="217.6">Tuesday, July 23, 2019</text>
<text x="185.3" y="217.6">Sheet</text>
<text x="191.6" y="217.6">8</text>
<text x="195.3" y="217.6">of</text>
<text x="199.1" y="217.6">15</text>
</g>
</svg>
